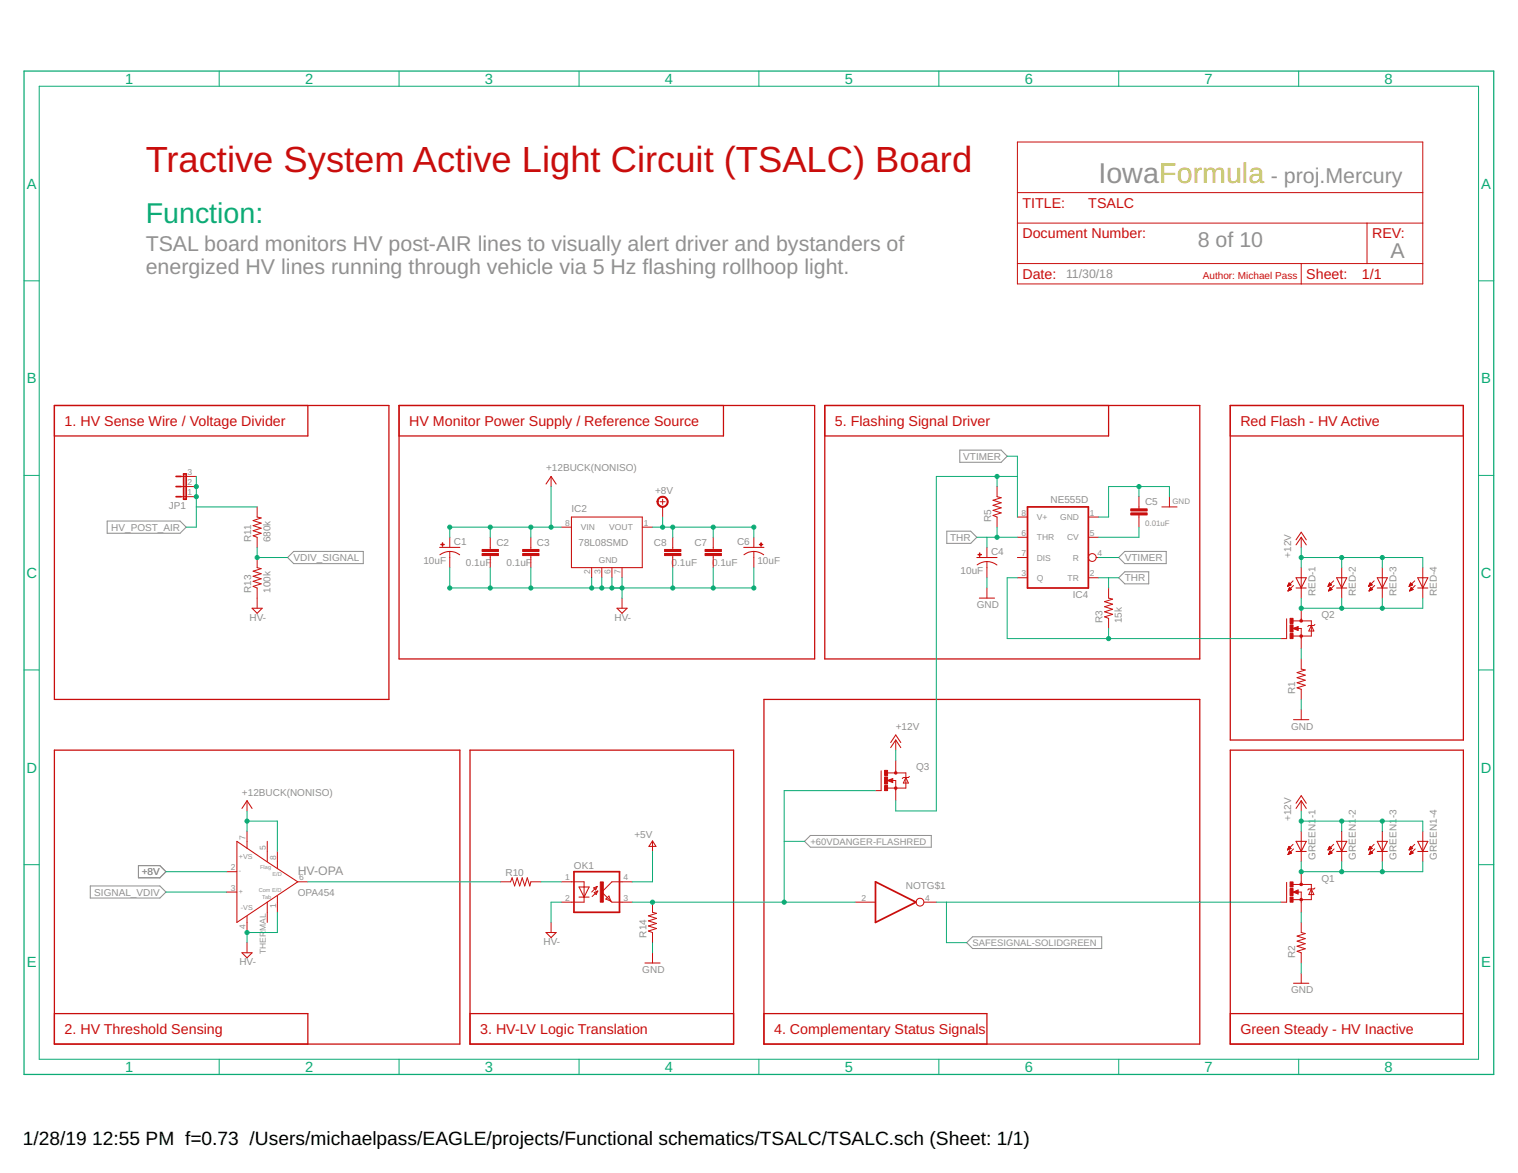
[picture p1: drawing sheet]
<svg xmlns="http://www.w3.org/2000/svg" width="279mm" height="216mm" viewBox="0 0 279 216" stroke-linecap="round" stroke-linejoin="round" font-family="sans-serif">
<path d="M19.7 95.9h13.4l1.2 1.1-1.2 1.1h-13.4zM174.3 97.8h4.4l1.1 1.1-1.1 1.1h-4.4zM176.7 82.8h7.6l1.1 1.2-1.1 1.1h-7.6zM54.1 101.5h12.8v2.2h-12.8l-1.2-1.1zM205.9 102.6l1.1-1.1h7.7v2.2h-7.7zM205.9 106.3l1.1-1.1h4.4v2.3h-4.4zM25.5 159.3h3.9l1.1 1.1-1.1 1.2h-3.9zM148.1 154.9l1.1-1.1h22.2v2.1h-22.2zM16.6 163.1h12.8l1.1 1.1-1.1 1.1h-12.8zM177.9 173.5l1.1-1.1h23.8v2.2h-23.8z" fill="none" stroke="#909090" stroke-width=".19"/>
<g fill="none" stroke="#c90d0c" stroke-width=".23">
<path d="M10 74.6h61.6v54.1h-61.6zM56.7 74.6v5.6h-46.7M73.4 74.6h76.5v46.7h-76.5zM133.2 74.6v5.6h-59.8M151.8 74.6h69v46.7h-69zM204 74.6v5.6h-52.2M226.4 74.6h42.9v61.6h-42.9zM226.4 80.2h42.9M238.8 115.5l-.6 .2 .6 .2v-.2h-.1M10 138.1h74.6v54.1h-74.6zM86.5 138.1h48.5v54.1h-48.5zM140.6 128.7h80.2v63.5h-80.2z"/>
<path d="M226.4 138.1h42.9v54.1h-42.9zM164.2 143.5l-.6 .2 .6 .1v-.1h-.2M238.8 164l-.6 .2 .6 .2v-.2h-.1M10 186.6h46.7v5.6M86.5 186.6h48.5M140.6 186.6h41.1v5.6M226.4 186.6h42.9"/>
</g>
<g fill="none" stroke="#c90d0c" stroke-width=".19">
<path d="M100.5 89.1l.9-1.4 1 1.4M105.2 95.2h13v9.3h-13zM213.8 93.3h2.8M238.5 99.4l1-1.4 .9 1.4M46.4 112h1.9l-1 .9zM80.9 100.8h3.7M81 102.1a3 3 0 0 1 3.6 0M113.6 112h1.8l-.9 .9zM136.9 100.8h3.7M136.9 102.1a3 3 0 0 1 3.7 0M179.8 102.6h3.7M179.9 104a2.97 2.97 0 0 1 3.6 0"/>
<path d="M180.3 110.1h2.7M236.8 113.9v3.6M238.5 106.3h1.9l-.9 1.9zM238.5 108.2h1.9M238.5 100.3l1-1.4 .9 1.4M246 108.2h1.9M246 106.3h1.9l-.9 1.9zM253.5 108.2h1.9M253.5 106.3h1.9l-1 1.9zM260.9 108.2h1.9M260.9 106.3h1.9l-.9 1.9zM163.9 137.6l1-1.4 .9 1.4"/>
<path d="M163.9 136.7l1-1.4 .9 1.4M238.1 132.5h2.8M43.6 154.9l11.2 7.4-11.2 7.5zM44.5 148.8l1-1.4 .9 1.4M120.1 154.8l.6 1h-1.3zM162.2 141.9v3.6M238.5 154.9h1.9l-.9 1.8zM238.5 156.7h1.9M238.5 148.8l1-1.4 .9 1.4M238.5 147.8l1-1.3 .9 1.3M246 156.7h1.9M246 154.9h1.9l-.9 1.8z"/>
<path d="M253.5 156.7h1.9M253.5 154.9h1.9l-1 1.8zM260.9 156.7h1.9M260.9 154.9h1.9l-.9 1.8zM44.5 175.4h1.9l-.9 .9zM100.5 171.6h1.9l-1 1zM106.6 163.3h1.8l-.9 1.8zM106.6 165.1h1.8M107.5 163.3v1.8M118.7 177.2h2.8M236.8 162.4v3.7M238.1 181h2.8"/>
</g>
<g fill="none" stroke="#c90d0c" stroke-width=".18">
<path d="M187.3 26.1h74.6v26.2h-74.6zM187.3 35.5h74.6M187.3 41.1h74.6M187.3 48.5h74.6M239.5 48.5v3.8M251.6 41.1v7.4M33.3 87.7h2.8M33.3 89.6h2.8M33.3 91.4h2.8M47.3 93.3v1.9l.8 .1-1.5 .5 1.5 .5-1.5 .5 1.5 .4-1.5 .5 1.5 .4-1.5 .5 .7 .3v1.9M82.8 98.9v1.9M90.2 98.9v2.2"/>
<path d="M97.7 98.9v2.2M101.4 87.7v1.9M103.3 97h1.9M118.2 97h1.9M121.5 92.4h.9M122 91.9v.9M122 93.3v1.9M123.8 98.9v2.2M131.3 98.9v2.2M138.7 98.9v1.9M183.5 89.6v1.8l.8 .2-1.5 .5 1.5 .4-1.5 .5 1.5 .5-1.5 .4 1.5 .5-1.5 .5 .7 .3v1.8M187.3 98.9h1.8"/>
<path d="M187.3 95.2h1.8M200.3 98.9h1.9M200.3 95.2h1.9M209.6 91.4v2.3M209.6 94.8v2.2M215.2 91.4v1.9M239.5 98.9v1.9M47.3 102.6v1.9l.8 .2-1.5 .4 1.5 .5-1.5 .5 1.5 .4-1.5 .5 1.5 .5-1.5 .4 .7 .3v3.8M82.8 101.5v3M90.2 102.3v2.2M97.7 102.3v2.2M108.9 104.5v1.8"/>
<path d="M110.8 104.5v1.8M112.6 104.5v1.8M114.5 104.5v1.8M114.5 110.1v1.9M123.8 102.3v2.2M131.3 102.3v2.2M138.7 101.5v3M181.7 100.8v1.8M181.7 103.4v2.9M181.7 108.2v1.9M187.3 106.3h1.8M187.3 102.6h1.8"/>
<path d="M200.3 106.3h1.9M201.8 102.6h.4M204 108.2v1.9l.8 .2-1.5 .4 1.5 .5-1.5 .5 1.5 .4-1.5 .5 1.5 .5-1.5 .4 .7 .3v1.9M235.8 117.5h1M237 107.9h.1M237 107.8h.3M237.1 107.7h.4M237.1 108.8h.1M237.1 107.6h.5M237.1 108.7h.2M237.1 107.5h.4M237.2 108.6h.3"/>
<path d="M237.2 107.5h.2M237.2 108.5h.5M237.2 107.4h.2M237.2 108.4h.5M237.2 107.3h.1M237.2 108.4h.4M237.3 107.3l-.3 .6M237.3 107.3l.3 .4-.6 .2M237.3 108.3h.2M237.3 108.2h.1M237.3 108.1l.4 .4-.6 .3zM238 115.7l.9-.4v.8z"/>
<path d="M238 106.9l-1 1M238 114.3h3.4v2.8h-3.4M238.1 107.8l-1 1M238.8 115.7h.7v3.7M239.5 104.5v5.6M239.5 112v2.3M241.4 115.1l.4 1h-.9zM242 114.9l-.2 .2h-.9l-.2 .2M244.5 107.9h.1M244.5 107.8h.3M244.5 107.7h.4M244.5 108.8h.1"/>
<path d="M244.6 107.6h.5M244.6 108.7h.2M244.6 107.5h.4M244.6 108.6h.3M244.6 107.5h.3M244.6 108.5h.5M244.7 107.4h.1M244.7 108.4h.4M244.7 107.3h.1M244.7 108.4h.3M244.7 107.3l-.3 .6M244.7 107.3l.4 .4-.7 .2"/>
<path d="M244.8 108.3h.2M244.8 108.2h.1M244.8 108.1l.4 .4-.7 .3zM245.5 106.9l-1.1 1M245.6 107.8l-1.1 1M247 104.5v5.6M251.9 107.9h.1M251.9 107.8h.3M252 107.7h.4M252 108.8h.1M252 107.6h.5M252 108.7h.2"/>
<path d="M252.1 107.5h.4M252.1 108.6h.3M252.1 107.5h.3M252.1 108.5h.5M252.1 107.4h.2M252.1 108.4h.5M252.2 107.3h.1M252.2 108.4h.3M252.2 107.3l-.3 .6M252.2 107.3l.4 .4-.7 .2M252.2 108.3h.2M252.2 108.2h.1"/>
<path d="M252.3 108.1l.3 .4-.6 .3zM252.9 106.9l-1 1M253 107.8l-1 1M254.4 104.5v5.6M259.4 107.9h.1M259.4 107.8h.3M259.5 107.7h.4M259.5 108.8h.1M259.5 107.6h.5M259.5 108.7h.2M259.5 107.5h.4M259.5 108.6h.4"/>
<path d="M259.6 107.5h.2M259.6 108.5h.5M259.6 107.4h.2M259.6 108.4h.5M259.6 107.3h.1M259.6 108.4h.4M259.6 107.3l-.2 .6M259.6 107.3l.4 .4-.6 .2M259.7 108.3h.2M259.7 108.2h.1M260.1 108.5l-.4-.4-.2 .7M260.1 108.5l-.6 .3"/>
<path d="M260.4 106.9l-1 1M260.5 107.8l-1 1M261.9 104.5v5.6M164.9 136.2v1.9M164.9 139.9v2.4M239.5 121.3v1.8l.7 .2-1.5 .5 1.5 .5-1.5 .4 1.5 .5-1.5 .5 1.5 .4-1.5 .5 .8 .3v1.8M239.5 130.6v1.9M45.5 147.4v1.9M45.5 153v3.2M49.2 154.9v3.7M51.1 156.7v3.2M120.1 154.9v1.8"/>
<path d="M161.1 145.5h1.1M163.4 143.7l.9-.4v.7zM163.4 142.3h3.3v2.8h-3.3M164.2 143.7h.7v3.7M166.7 143.1l.5 1h-.9zM167.4 142.9l-.2 .2h-.9l-.2 .2M237 156.4h.1M237 156.3h.3M237.1 156.2h.4M237.1 157.3h.1M237.1 156.1h.5M237.1 157.2h.2"/>
<path d="M237.1 156.1h.4M237.1 157.1h.4M237.2 156h.2M237.2 157h.5M237.2 155.9h.2M237.2 155.8h.1M237.2 156.9h.4M237.3 155.8l.3 .4-.6 .2zM237.3 156.8h.2M237.3 156.7h.1M237.3 156.6l-.2 .7M237.3 156.6l.4 .4-.6 .3"/>
<path d="M237.3 156.6l.1 .1M238 155.4l-1 1M238.1 156.3l-1 1M239.5 147.4v1.9M239.5 153v5.6M244.5 156.4h.1M244.5 156.3h.3M244.5 156.2h.4M244.5 157.3h.1M244.6 156.1h.5M244.6 157.2h.1M244.6 156.1h.4"/>
<path d="M244.6 157.1h.3M244.6 156h.3M244.6 157h.5M244.7 155.9h.1M244.7 157h.4M244.7 155.8h.1M244.7 156.9h.3M244.7 155.8l.4 .4-.7 .2zM244.7 156.8h.3M244.8 156.7h.1M244.8 156.6l.4 .4-.7 .3zM245.5 155.4l-1.1 1"/>
<path d="M245.6 156.3l-1.1 1M247 153v5.6M251.9 156.4h.1M251.9 156.3h.3M252 156.2h.4M252 157.3h.1M252 156.1h.5M252 157.2h.2M252.1 156.1h.4M252.1 157.1h.3M252.1 156h.3M252.1 157h.5"/>
<path d="M252.1 155.9h.2M252.2 155.8h.1M252.2 156.9h.3M252.2 155.8l.4 .4-.7 .2zM252.2 156.8h.2M252.2 156.7h.1M252.3 156.6l-.3 .7M252.3 156.6l.3 .4-.6 .3M252.3 156.6v.1M252.9 155.4l-1 1M253 156.3l-1 1M254.4 153v5.6"/>
<path d="M259.4 156.4h.1M259.4 156.3h.3M259.5 156.2h.4M259.5 157.3h.1M259.5 156.1h.5M259.5 157.2h.2M259.5 156.1h.4M259.5 157.1h.3M259.5 156h.3M259.6 157h.4M259.6 155.9h.2M259.6 157h.5"/>
<path d="M259.6 155.8h.1M259.6 156.9h.4M259.6 155.8l.4 .4-.6 .2zM259.7 156.8h.2M259.7 156.7h.1M259.7 156.6l.4 .4-.6 .3zM260.4 155.4l-1 1M260.5 156.3l-1 1M261.9 153v5.6M41.7 164.2h1.9M41.7 160.4h1.9M45.5 168.7v2.9"/>
<path d="M45.5 173.5v1.9M49.2 166.1v3.7M51.1 164.9v3M54.8 162.3h1.9M92.1 162.3h1.9l.3-.7 .4 1.5 .5-1.5 .5 1.5 .4-1.5 .5 1.5 .4-1.5 .5 1.5 .2-.8h1.9M101.4 169.8v1.8M103.3 162.3h4.2v1M107.5 165.1v1h-4.2M109.3 163.4l.6-.2-.3 .6zM109.4 164.3l.6-.3-.3 .7zM109.9 163.2l-1 1M110 164l-1 1"/>
<path d="M111.5 165.5l.6-.6 .3 1zM116.4 162.3h-3.8l-1.8 1.9 1.8 1.9h3.8M120.1 166.1v1.8l.7 .2-1.5 .5 1.5 .4-1.5 .5 1.5 .5-1.5 .4 1.5 .5-1.5 .5 .8 .2v1.9M120.1 175.4v1.8M157.4 166.1h3.7M170.1 166.1h2.2M235.8 166.1h1M238 164.2l.9-.4v.7zM238 162.8h3.4v2.8h-3.4M238.8 164.2h.7v3.7M239.5 160.4v2.4M239.5 169.8v1.8l.7 .2-1.5 .5 1.5 .5-1.5 .4 1.5 .5-1.5 .5 1.5 .4-1.5 .5 .8 .3v1.8"/>
<path d="M239.5 179.1v1.9M241.4 163.6l.4 1.1h-.9zM242 163.4l-.2 .2h-.9l-.2 .2"/>
<circle cx="201" cy="102.6" r=".72"/>
<circle cx="169.3" cy="166.1" r=".72"/>
</g>
<path d="M32.4 87.7h.9M32.4 89.6h.9M32.4 91.4h.9M33.8 87.2h.5v4.7h-.5zM189.1 93.3h11.2v14.9h-11.2zM105.6 160.4h8.4v7.5h-8.4zM161.1 162.3l7.5 3.8-7.5 3.7z" fill="none" stroke="#c90d0c" stroke-width=".32"/>
<g fill="#c90d0c" stroke="#c90d0c" stroke-width=".18">
<path d="M110.5 162.3h.5v3.8h-.5z"/>
<path d="M81.1 100.2l.7 .1z"/>
<path d="M81.4 99.9l.1 .6z"/>
<path d="M88.7 101.9h3v.4h-3z"/>
<path d="M88.7 101.1h3v.4h-3z"/>
<path d="M96.2 101.9h3v.4h-3z"/>
<path d="M96.2 101.1h3v.4h-3z"/>
<path d="M237.4 116.6h.6v.9h-.6z"/>
<path d="M237.4 113.8h.6v.9h-.6z"/>
<path d="M237.4 115h.6v1.3h-.6z"/>
<path d="M162.8 144.6h.6v.9h-.6z"/>
<path d="M162.8 141.8h.6v.9h-.6z"/>
<path d="M162.8 143h.6v1.3h-.6z"/>
<path d="M180 102l.6 .1z"/>
<path d="M180.3 101.8l.1 .6z"/>
<path d="M208.1 94.4h3v.4h-3z"/>
<path d="M208.1 93.7h3v.3h-3z"/>
<path d="M237.4 165.1h.6v1h-.6z"/>
<path d="M237.4 162.3h.6v1h-.6z"/>
<path d="M237.4 163.5h.6v1.3h-.6z"/>
<path d="M139.8 100.2l.6 .1z"/>
<path d="M140 99.9l.1 .6z"/>
<path d="M129.8 101.9h3v.4h-3z"/>
<path d="M129.8 101.1h3v.4h-3z"/>
<path d="M122.3 101.9h3v.4h-3z"/>
<path d="M122.3 101.1h3v.4h-3z"/>
</g>
<g fill="#c90d0c" stroke="#c90d0c" stroke-width=".18">
<path d="M121.1 91.8a1.03 1.03 0 0 1 1.7 0 1.03 1.03 0 0 1-.5 1.6 1.03 1.03 0 0 1-1.4-1h.2a.84 .84 0 0 1 1.2-.8 .84 .84 0 0 1 .2 1.4 .84 .84 0 0 1-1.3-.4l-.1-.2h-.2z" fill-rule="evenodd"/>
<path d="M239.3 116.9h.4v.3h-.4z" fill-rule="evenodd"/>
<path d="M239.3 114.1h.4v.3h-.4z" fill-rule="evenodd"/>
<path d="M164.7 144.9h.3v.3h-.3z" fill-rule="evenodd"/>
<path d="M239.3 165.4h.4v.4h-.4z" fill-rule="evenodd"/>
<path d="M239.3 162.6h.4v.4h-.4z" fill-rule="evenodd"/>
<circle cx="164.9" cy="142.3" r=".24"/>
</g>
<path d="M4.4 13.1h270.5v184.7h-270.5z" fill="none" stroke="#0dab76" stroke-width=".23"/>
<g fill="none" stroke="#0dab76" stroke-width=".18">
<path d="M7.2 15.9h264.9v179.1h-264.9zM40.3 13.1v2.8M73.4 13.1v2.8M106.6 13.1v2.8M139.7 13.1v2.8M172.8 13.1v2.8M205.9 13.1v2.8M239 13.1v2.8M4.4 51.7h2.8M272.1 51.7h2.8M4.4 87.5h2.8M36.1 87.7v9.3h-1.8"/>
<path d="M36.1 93.3h11.2M90.2 97v1.9M97.7 97v1.9M101.4 89.6v7.4M103.3 97h-20.5v1.9M120.1 97h18.6v1.9M122 95.2v1.8M123.8 97v1.9M131.3 97v1.9M179.8 98.9h7.5M181.7 98.9v1.9M183.5 87.7v1.9"/>
<path d="M183.5 97v1.9M185.4 84h1.9v11.2M187.3 87.7h-15v61.6h-7.4v-1.9M209.6 89.6v1.8M209.6 97v1.9h-7.4M215.2 91.4v-1.8h-11.2v5.6h-1.8M272.1 87.5h2.8M47.3 100.8v1.8h5.6M82.8 104.5v3.7h55.9v-3.7M90.2 104.5v3.7M97.7 104.5v3.7M108.9 106.3v1.9"/>
<path d="M110.8 106.3v1.9M112.6 106.3v1.9M114.5 106.3v3.8M123.8 104.5v3.7M131.3 104.5v3.7M181.7 106.3v1.9M187.3 106.3h-1.9v11.2h50.4M202.2 102.6h3.7M202.2 106.3h3.7M204 106.3v1.9M204 115.7v1.8M239.5 100.8v3.7"/>
<path d="M239.5 110.1v1.9h22.4v-1.9M239.5 119.4v1.9M239.5 102.6h22.4v1.9M247 102.6v1.9M247 110.1v1.9M254.4 102.6v1.9M254.4 110.1v1.9M4.4 123.3h2.8M164.9 138.1v1.8M239.5 128.7v1.9M272.1 123.3h2.8M4.4 159.2h2.8"/>
<path d="M45.5 149.3v3.7M45.5 151.1h5.6v5.6M120.1 156.7v5.6h-3.7M144.3 154.9h3.8M161.1 145.5h-16.8v20.6M239.5 151.1h22.4v1.9M239.5 149.3v3.7M239.5 158.6v1.8h22.4v-1.8M247 151.1v1.9M247 158.6v1.8M254.4 151.1v1.9M254.4 158.6v1.8"/>
<path d="M272.1 159.2h2.8M30.5 164.2h11.2M30.5 160.4h11.2M51.1 167.9v3.7h-5.6v1.9M56.7 162.3h35.4M99.6 162.3h3.7M103.3 166.1h-1.9v3.7M116.4 166.1h41M120.1 173.5v1.9M172.3 166.1h63.5M174.2 166.1v7.4h3.7M239.5 167.9v1.9"/>
<path d="M239.5 177.2v1.9M40.3 195v2.8M73.4 195v2.8M106.6 195v2.8M139.7 195v2.8M172.8 195v2.8M205.9 195v2.8M239 195v2.8"/>
</g>
<g fill="#0dab76" stroke="#0dab76" stroke-width=".18">
<circle cx="45.5" cy="151.1" r=".38"/>
<circle cx="101.4" cy="97" r=".38"/>
<circle cx="90.2" cy="97" r=".38"/>
<circle cx="97.7" cy="97" r=".38"/>
<circle cx="82.8" cy="97" r=".38"/>
<circle cx="209.6" cy="89.6" r=".38"/>
<circle cx="36.1" cy="89.6" r=".38"/>
<circle cx="36.1" cy="91.4" r=".38"/>
<circle cx="247" cy="102.6" r=".38"/>
<circle cx="254.4" cy="102.6" r=".38"/>
<circle cx="239.5" cy="102.6" r=".38"/>
<circle cx="247" cy="151.1" r=".38"/>
<circle cx="254.4" cy="151.1" r=".38"/>
<circle cx="239.5" cy="151.1" r=".38"/>
<circle cx="120.1" cy="166.1" r=".38"/>
<circle cx="144.3" cy="166.1" r=".38"/>
<circle cx="131.3" cy="97" r=".38"/>
<circle cx="123.8" cy="97" r=".38"/>
<circle cx="138.7" cy="97" r=".38"/>
<circle cx="122" cy="97" r=".38"/>
<circle cx="239.5" cy="112" r=".38"/>
<circle cx="247" cy="112" r=".38"/>
<circle cx="254.4" cy="112" r=".38"/>
<circle cx="183.5" cy="87.7" r=".38"/>
<circle cx="239.5" cy="160.4" r=".38"/>
<circle cx="247" cy="160.4" r=".38"/>
<circle cx="254.4" cy="160.4" r=".38"/>
<circle cx="204" cy="117.5" r=".38"/>
<circle cx="183.5" cy="98.9" r=".38"/>
<circle cx="123.8" cy="108.2" r=".38"/>
<circle cx="131.3" cy="108.2" r=".38"/>
<circle cx="138.7" cy="108.2" r=".38"/>
<circle cx="108.9" cy="108.2" r=".38"/>
<circle cx="110.8" cy="108.2" r=".38"/>
<circle cx="112.6" cy="108.2" r=".38"/>
<circle cx="114.5" cy="108.2" r=".38"/>
<circle cx="97.7" cy="108.2" r=".38"/>
<circle cx="90.2" cy="108.2" r=".38"/>
<circle cx="82.8" cy="108.2" r=".38"/>
<circle cx="45.5" cy="171.6" r=".38"/>
<circle cx="47.3" cy="102.6" r=".38"/>
</g>
<text font-size="6.7" fill="#c90d0c" x="26.8" y="31.7">Tractive System Active Light Circuit (TSALC) Board</text>
<text font-size="5.3" fill="#909090" x="202.2" y="33.6">IowaFormula</text>
<text font-size="5.3" fill="#0dab76" x="26.8" y="41.1">Function:</text>
<g font-size="3.9" fill="#909090">
<text x="233.9" y="33.6">- proj.Mercury</text>
<text x="26.8" y="46.2">TSAL board monitors HV post-AIR lines to visually alert driver and bystanders of</text>
<text x="220.5" y="45.5">8 of 10</text>
<text x="255.9" y="47.4">A</text>
<text x="26.8" y="50.4">energized HV lines running through vehicle via 5 Hz flashing rollhoop light.</text>
</g>
<g font-size="3.5">
<text x="4.2" y="210.7">1/28/19</text>
<text x="17" y="210.7">12:55 PM f=0.73 /Users/michaelpass/EAGLE/projects/Functional schematics/TSALC/TSALC.sch (Sheet: 1/1)</text>
</g>
<g font-size="2.7" fill="#0dab76">
<text x="23" y="15.4">1</text>
<text x="56.2" y="15.4">2</text>
<text x="89.3" y="15.4">3</text>
<text x="122.4" y="15.4">4</text>
<text x="155.5" y="15.4">5</text>
<text x="188.6" y="15.4">6</text>
<text x="221.7" y="15.4">7</text>
<text x="254.8" y="15.4">8</text>
<text x="4.9" y="34.7">A</text>
<text x="272.6" y="34.7">A</text>
<text x="4.9" y="70.6">B</text>
<text x="272.6" y="70.6">B</text>
<text x="4.8" y="106.4">C</text>
<text x="272.6" y="106.4">C</text>
<text x="4.8" y="142.2">D</text>
<text x="272.6" y="142.2">D</text>
<text x="4.9" y="178">E</text>
<text x="272.6" y="178">E</text>
<text x="23" y="197.3">1</text>
<text x="56.2" y="197.3">2</text>
<text x="89.3" y="197.3">3</text>
<text x="122.4" y="197.3">4</text>
<text x="155.5" y="197.3">5</text>
<text x="188.6" y="197.3">6</text>
<text x="221.7" y="197.3">7</text>
<text x="254.8" y="197.3">8</text>
</g>
<g font-size="2.6" fill="#c90d0c">
<text x="188.2" y="38.3">TITLE:</text>
<text x="200.3" y="38.3">TSALC</text>
<text x="188.2" y="43.9">Document Number:</text>
<text x="252.6" y="43.9">REV:</text>
<text x="188.2" y="51.3">Date:</text>
<text x="240.4" y="51.3">Sheet:</text>
<text x="250.7" y="51.3">1/1</text>
<text x="11.9" y="78.4">1. HV Sense Wire / Voltage Divider</text>
<text x="75.3" y="78.4">HV Monitor Power Supply / Reference Source</text>
<text x="153.7" y="78.4">5. Flashing Signal Driver</text>
<text x="228.3" y="78.4">Red Flash - HV Active</text>
<text x="11.9" y="190.3">2. HV Threshold Sensing</text>
<text x="88.4" y="190.3">3. HV-LV Logic Translation</text>
<text x="142.5" y="190.3">4. Complementary Status Signals</text>
<text x="228.3" y="190.3">Green Steady - HV Inactive</text>
</g>
<g font-size="2.3" fill="#909090">
<text x="196.2" y="51.1">11/30/18</text>
<text x="54.8" y="161">HV-OPA</text>
</g>
<text font-size="1.8" fill="#c90d0c" x="221.4" y="51.3">Author: Michael Pass</text>
<g font-size="1.8" fill="#909090">
<text x="100.5" y="86.8">+12BUCK(NONISO)</text>
<text x="177.3" y="84.6">VTIMER</text>
<text x="31.1" y="93.7">JP1</text>
<text x="105.2" y="94.2">IC2</text>
<text x="120.6" y="91">+8V</text>
<text x="193.3" y="92.6">NE555D</text>
<text x="210.8" y="93">C5</text>
<text x="20.5" y="97.7">HV_POST_AIR</text>
<text x="46.2" y="99.8" transform="rotate(-90 46.2 99.8)">R11</text>
<text x="49.8" y="99.8" transform="rotate(-90 49.8 99.8)">680k</text>
<text x="83.5" y="100.3">C1</text>
<text x="91.4" y="100.5">C2</text>
<text x="98.8" y="100.5">C3</text>
<text x="106.5" y="100.6">78L08SMD</text>
<text x="120.4" y="100.5">C8</text>
<text x="127.8" y="100.5">C7</text>
<text x="135.7" y="100.3">C6</text>
<text x="174.9" y="99.5">THR</text>
<text x="182.4" y="96.1" transform="rotate(-90 182.4 96.1)">R5</text>
<text x="54" y="103.3">VDIV_SIGNAL</text>
<text x="77.9" y="103.8">10uF</text>
<text x="85.8" y="104.2">0.1uF</text>
<text x="93.2" y="104.2">0.1uF</text>
<text x="123.6" y="104.2">0.1uF</text>
<text x="131.1" y="104.2">0.1uF</text>
<text x="139.4" y="103.8">10uF</text>
<text x="176.8" y="105.7">10uF</text>
<text x="182.4" y="102.2">C4</text>
<text x="207" y="103.3">VTIMER</text>
<text x="207" y="107">THR</text>
<text x="237.6" y="102.6" transform="rotate(-90 237.6 102.6)">+12V</text>
<text x="46.2" y="109.1" transform="rotate(-90 46.2 109.1)">R13</text>
<text x="49.8" y="109.1" transform="rotate(-90 49.8 109.1)">100k</text>
<text x="179.8" y="111.9">GND</text>
<text x="197.5" y="110.1">IC4</text>
<text x="242.1" y="109.7" transform="rotate(-90 242.1 109.7)">RED-1</text>
<text x="243.2" y="113.8">Q2</text>
<text x="249.6" y="109.7" transform="rotate(-90 249.6 109.7)">RED-2</text>
<text x="257" y="109.7" transform="rotate(-90 257 109.7)">RED-3</text>
<text x="264.5" y="109.7" transform="rotate(-90 264.5 109.7)">RED-4</text>
<text x="45.9" y="114.3">HV-</text>
<text x="113.1" y="114.3">HV-</text>
<text x="202.9" y="114.7" transform="rotate(-90 202.9 114.7)">R3</text>
<text x="206.5" y="114.7" transform="rotate(-90 206.5 114.7)">15k</text>
<text x="238.4" y="127.8" transform="rotate(-90 238.4 127.8)">R1</text>
<text x="164.9" y="134.3">+12V</text>
<text x="237.6" y="134.3">GND</text>
<text x="168.6" y="141.8">Q3</text>
<text x="44.5" y="146.5">+12BUCK(NONISO)</text>
<text x="116.8" y="154.3">+5V</text>
<text x="237.6" y="151.1" transform="rotate(-90 237.6 151.1)">+12V</text>
<text x="242.1" y="150.6" transform="rotate(-90 242.1 150.6)">-1</text>
<text x="249.6" y="150.6" transform="rotate(-90 249.6 150.6)">-2</text>
<text x="257" y="150.6" transform="rotate(-90 257 150.6)">-3</text>
<text x="26.1" y="161.1">+8V</text>
<text x="93" y="161.2">R10</text>
<text x="105.6" y="160">OK1</text>
<text x="242.1" y="158.2" transform="rotate(-90 242.1 158.2)">GREEN1</text>
<text x="249.6" y="158.2" transform="rotate(-90 249.6 158.2)">GREEN1</text>
<text x="257" y="158.2" transform="rotate(-90 257 158.2)">GREEN1</text>
<text x="264.5" y="158.2" transform="rotate(-90 264.5 158.2)">GREEN1-4</text>
<text x="17.4" y="164.8">SIGNAL_VDIV</text>
<text x="54.8" y="164.9">OPA454</text>
<text x="166.7" y="163.7">NOTG$1</text>
<text x="243.2" y="162.3">Q1</text>
<text x="100" y="174">HV-</text>
<text x="119" y="172.6" transform="rotate(-90 119 172.6)">R14</text>
<text x="44.1" y="177.7">HV-</text>
<text x="118.2" y="179.1">GND</text>
<text x="238.4" y="176.3" transform="rotate(-90 238.4 176.3)">R2</text>
<text x="237.6" y="182.8">GND</text>
</g>
<g font-size="1.7" fill="#909090">
<text x="149.2" y="155.5">+60VDANGER-FLASHRED</text>
<text x="179" y="174.1">SAFESIGNAL-SOLIDGREEN</text>
</g>
<g font-size="1.6" fill="#909090">
<text x="34.5" y="89.3">2</text>
<text x="34.5" y="87.4">3</text>
<text x="34.5" y="91.2">1</text>
<text x="188" y="94.9">8</text>
<text x="190.8" y="95.7">V+</text>
<text x="195.1" y="95.7">GND</text>
<text x="200.6" y="94.9">1</text>
<text x="104" y="96.8">8</text>
<text x="106.9" y="97.6">VIN</text>
<text x="112.1" y="97.6">VOUT</text>
<text x="118.5" y="96.8">1</text>
<text x="188" y="98.6">6</text>
<text x="190.8" y="99.4">THR</text>
<text x="196.4" y="99.5">CV</text>
<text x="200.6" y="98.6">5</text>
<text x="108.6" y="105.6" transform="rotate(-90 108.6 105.6)">2</text>
<text x="110.2" y="103.6">GND</text>
<text x="110.5" y="105.6" transform="rotate(-90 110.5 105.6)">3</text>
<text x="112.4" y="105.6" transform="rotate(-90 112.4 105.6)">6</text>
<text x="114.2" y="105.6" transform="rotate(-90 114.2 105.6)">7</text>
<text x="188" y="106.1">3</text>
<text x="188" y="102.4">7</text>
<text x="190.8" y="106.9">Q</text>
<text x="190.8" y="103.2">DIS</text>
<text x="196.5" y="106.9">TR</text>
<text x="197.5" y="103.2">R</text>
<text x="200.6" y="106.1">2</text>
<text x="202" y="102.4">4</text>
<text x="45.2" y="154.6" transform="rotate(-90 45.2 154.6)">7</text>
<text x="42.5" y="160.2">2</text>
<text x="48.9" y="156.5" transform="rotate(-90 48.9 156.5)">5</text>
<text x="50.8" y="158.3" transform="rotate(-90 50.8 158.3)">8</text>
<text x="42.5" y="163.9">3</text>
<text x="50.8" y="167.2" transform="rotate(-90 50.8 167.2)">1</text>
<text x="55.1" y="162.1">6</text>
<text x="104" y="162.1">1</text>
<text x="104" y="165.8">2</text>
<text x="114.8" y="165.8">3</text>
<text x="114.8" y="162.1">4</text>
<text x="158.6" y="165.8">2</text>
<text x="170.3" y="165.8">4</text>
<text x="45.2" y="170.9" transform="rotate(-90 45.2 170.9)">4</text>
<text x="48.9" y="171.4" transform="rotate(-90 48.9 171.4)">MAL</text>
<text x="48.9" y="175.7" transform="rotate(-90 48.9 175.7)">THER</text>
</g>
<g font-size="1.5" fill="#909090">
<text x="215.8" y="92.7">GND</text>
<text x="210.8" y="96.7">0.01uF</text>
</g>
<g font-size="1.3" fill="#909090">
<text x="44" y="160.6">-</text>
<text x="44" y="158">+VS</text>
<text x="44" y="164.6">+</text>
<text x="44.3" y="167.5">-VS</text>
</g>
<g font-size="1" fill="#909090">
<text x="47.9" y="159.9">Flag</text>
<text x="50.1" y="161.2">E/D</text>
<text x="47.6" y="164.2">Com E/D</text>
<text x="48.3" y="165.5">Tab</text>
</g>
</svg>
